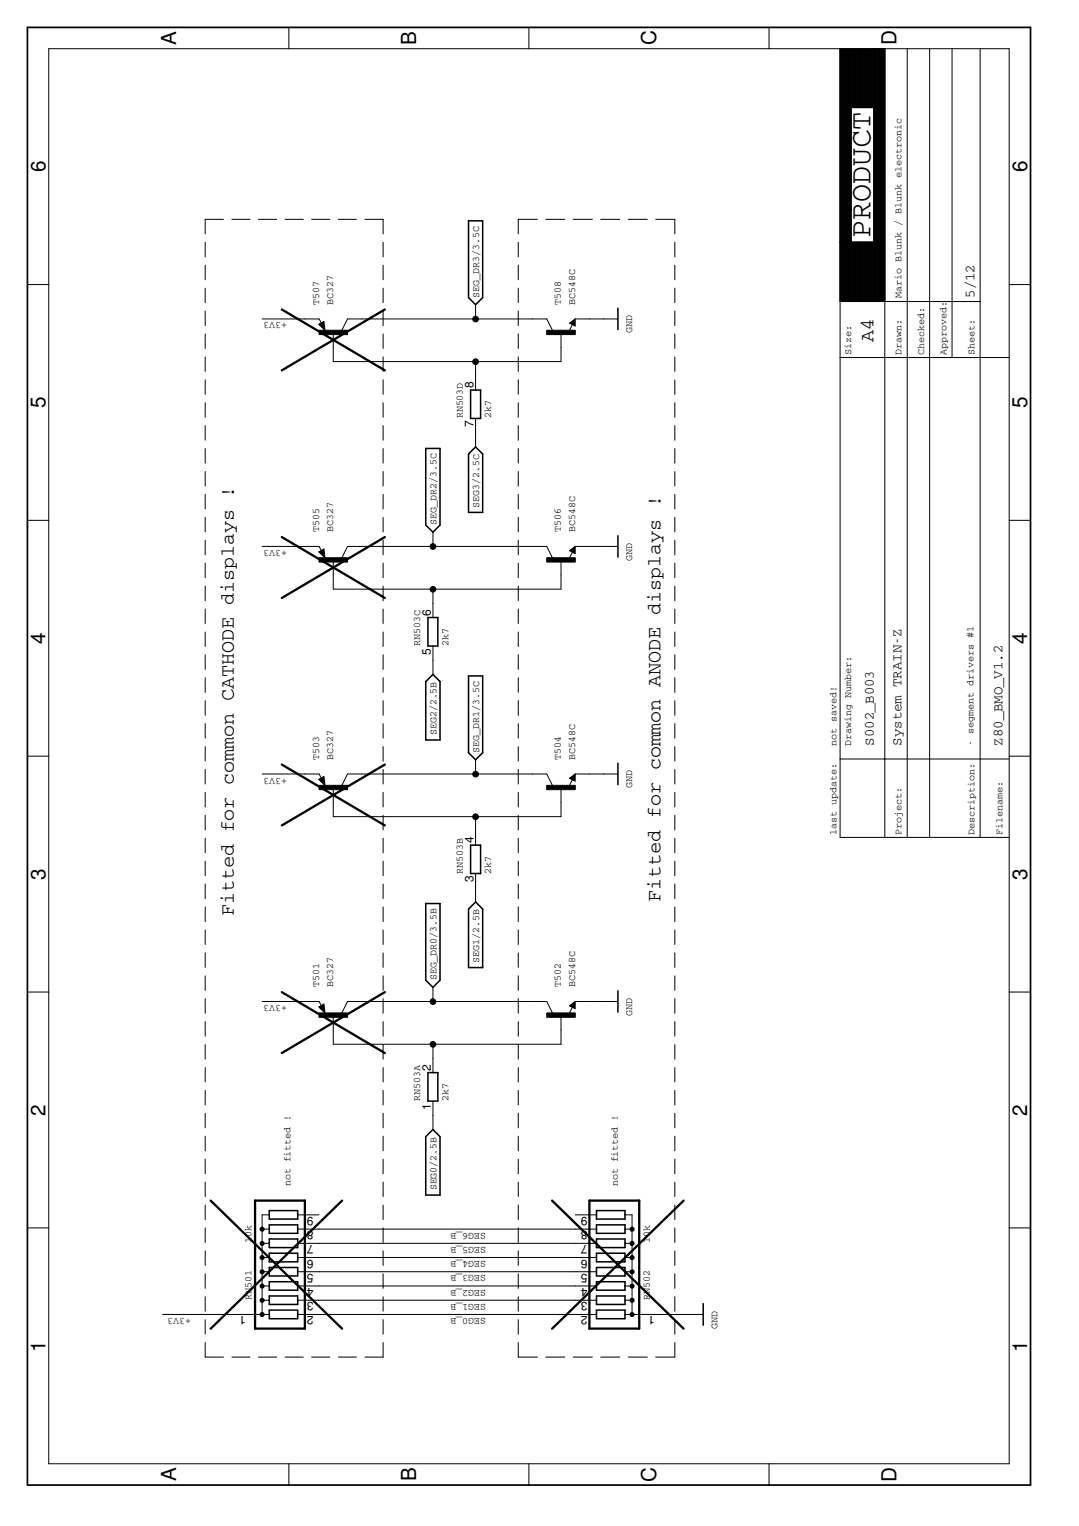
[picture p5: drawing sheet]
<svg xmlns="http://www.w3.org/2000/svg" width="210mm" height="297mm" viewBox="0 0 210 297" stroke-linecap="round" stroke-linejoin="round" font-family="sans-serif">
<g fill="none" stroke="#000" stroke-width=".19">
<path d="M9.5 9.5h186.8v275.4h-186.8zM56.2 5.3v4.2M102.9 5.3v4.2M149.6 5.3v4.2M163.4 9.5v153.5h32.9M163.4 9.5h6.5M163.5 9.5v49.1M163.6 9.5v49.1M163.7 9.5v49.1M163.8 9.5v49.1M163.9 9.5v49.1M164 9.5v49.1"/>
<path d="M164.1 9.5v49.1M164.2 9.5v49.1M164.3 9.5v49.1M164.4 9.5v49.1M164.5 9.5v49.1M164.6 9.5v49.1M164.7 9.5v49.1M164.8 9.5v49.1M164.9 9.5v49.1M165 9.5v49.1M165.1 9.5v49.1M165.2 9.5v49.1"/>
<path d="M165.3 9.5v49.1M165.4 9.5v49.1M165.5 9.5v49.1M165.6 9.5v49.1M165.7 9.5v11.5M165.8 9.5v11.5M165.9 9.5v11.5M166 9.5v11.5M166.1 9.5v11.5M166.2 9.5v11.5M166.3 9.5v11.5M166.4 9.5v11.5"/>
<path d="M166.5 9.5v11.5M166.6 9.5v11.5M166.7 9.5v11.5M166.8 9.5v11.5M166.9 9.5v11.5M167 9.5v11.5M167.1 9.5v11.5M167.2 9.5v11.5M167.3 9.5v11.5M167.4 9.5v11.5M167.5 9.5v11.5M167.6 9.5v11.5"/>
<path d="M167.7 9.5v11.5M167.8 9.5v11.5M167.9 9.5v11.5M168 9.5v11.5M168.1 9.5v11.5M168.2 9.5v11.5M168.3 9.5v11.5M168.4 9.5v11.5M168.5 9.5v11.5M168.6 9.5v11.5M168.7 9.5v11.5M168.8 9.5v11.5"/>
<path d="M168.9 9.5v11.5M169 9.5v11.5M169.1 9.5v11.5M169.2 9.5v11.5M169.3 9.5v11.5M169.4 9.5v11.5M169.5 9.5v11.5M169.6 9.5v11.5M169.7 9.5v11.5M169.8 9.5v11.5M169.9 9.5v49.2M169.9 9.5h2.2v153.5"/>
<path d="M170 9.5v49.2M170.1 9.5v49.2M170.2 9.5v49.2M170.3 9.5v49.2M170.4 9.5v49.2M170.5 9.5v49.2M170.6 9.5v49.2M170.7 9.5v49.2M170.8 9.5v49.2M170.9 9.5v49.2M171 9.5v49.2M171.1 9.5v49.2"/>
<path d="M171.2 9.5v49.2M171.3 9.5v49.2M171.4 9.5v49.2M171.5 9.5v49.2M171.6 9.5v49.2M171.7 9.5v49.2M171.8 9.5v49.2M171.9 9.5v49.2M172 9.5v49.2M176.5 9.5v153.5M180.8 9.5v153.5M185.2 9.5v60.1"/>
<path d="M190.7 9.5v153.5M169.9 21h-4.3v26.1M5.3 55.4h4.2M39.9 47.2v2.8M39.9 51.6v2.8M39.9 56.1v2.8M43.5 42.7h-3.6v2.8M45.1 42.7h3.5M50.3 42.7h3.5M55.5 42.7h3.5M60.6 42.7h3.6M65.8 42.7h3.5"/>
<path d="M71 42.7h3.5v2.8M74.5 47.2v2.8M74.5 51.6v2.8M74.5 56.1v2.8M92.5 59.3v2.8M100.8 47.2v2.8M100.8 51.6v2.8M100.8 56.1v2.8M104.5 42.7h-3.7v2.8M106.2 42.7h3.7M111.5 42.7h3.7M116.9 42.7h3.7"/>
<path d="M122.2 42.7h3.7M127.6 42.7h3.7v2.8M131.3 47.2v2.8M131.3 51.6v2.8M131.3 56.1v2.8M163.4 58.7h27.3M163.4 58.6l8.7 .1M163.4 47.1h6.5M165.7 47.1v11.5M165.8 47.1v11.5M165.9 47.1v11.5M166 47.1v11.5"/>
<path d="M166.1 47.1v11.5M166.2 47.1v11.5M166.3 47.1v11.5M166.4 47.1v11.5M166.5 47.1v11.5M166.6 47.1v11.5M166.7 47.1v11.5M166.8 47.1v11.5M166.9 47.1v11.5M167 47.1v11.5M167.1 47.1v11.5M167.2 47.1v11.5"/>
<path d="M167.3 47.1v11.5M167.4 47.1v11.5M167.5 47.1v11.5M167.6 47.1v11.5M167.7 47.1v11.5M167.8 47.1v11.5M167.9 47.1v11.5M168 47.1v11.5M168.1 47.1v11.5M168.2 47.1v11.5M168.3 47.1v11.5M168.4 47.1v11.5"/>
<path d="M168.5 47.1v11.5M168.6 47.1v11.6M168.7 47.1v11.6M168.8 47.1v11.6M168.9 47.1v11.6M169 47.1v11.6M169.1 47.1v11.6M169.2 47.1v11.6M169.3 47.1v11.6M169.4 47.1v11.6M169.5 47.1v11.6M169.6 47.1v11.6"/>
<path d="M169.7 47.1v11.6M169.8 47.1v11.6M196.3 55.4h4.2M39.9 60.5v2.9M39.9 65v2.8M39.9 69.5v2.8M39.9 73.9v2.9M39.9 78.4v2.8M51 62.1h11.1l.4 .8M62 63.1l1-.5 .2 1.7zM64.8 64.8v5.6h44.3v-5.6M66.5 64.3l1.1-2.2h38.8l1.1 2.2"/>
<path d="M74.5 60.5v2.9M74.5 65v2.8M74.5 69.5v2.8M74.5 73.9v2.9M74.5 78.4v2.8M92.5 70.4v5.5M100.8 60.5v2.9M100.8 65v2.8M100.8 69.5v2.8M100.8 73.9v2.9M100.8 78.4v2.8M110.8 62.9l1.1-.8v1.4z"/>
<path d="M111.4 63.2l-.7 1.3M111.9 62.1h8.3M131.3 60.5v2.9M131.3 65v2.8M131.3 69.5v2.8M131.3 73.9v2.9M131.3 78.4v2.8M163.4 69.6h32.9M39.9 82.8v2.9M39.9 87.3v2.8M39.9 91.8v2.8M39.9 96.2v2.9"/>
<path d="M74.5 82.8v2.9M74.5 87.3v2.8M74.5 91.8v2.8M74.5 96.2v2.9M92.5 81.4v5.6M100.8 82.8v2.9M100.8 87.3v2.8M100.8 91.8v2.8M100.8 96.2v2.9M131.3 82.8v2.9M131.3 87.3v2.8M131.3 91.8v2.8"/>
<path d="M131.3 96.2v2.9M5.3 101.3h4.2M39.9 100.7v2.8M39.9 105.2v2.8M39.9 109.6v2.9M39.9 114.1v2.8M39.9 118.6v2.8M51 106.4h11.1l.4 .8M62 107.4l1-.5 .2 1.7zM64.8 109.1v5.6h44.3v-5.6M66.5 108.6l1.1-2.2h38.8l1.1 2.2M74.5 100.7v2.8"/>
<path d="M74.5 105.2v2.8M74.5 109.6v2.9M74.5 114.1v2.8M74.5 118.6v2.8M84.2 103.6v2.8M84.2 114.7v5.5M100.8 100.7v2.8M100.8 105.2v2.8M100.8 109.6v2.9M100.8 114.1v2.8M100.8 118.6v2.8M110.8 107.2l1.1-.8v1.4z"/>
<path d="M111.4 107.5l-.7 1.3M111.9 106.4h8.3M131.3 100.7v2.8M131.3 105.2v2.8M131.3 109.6v2.9M131.3 114.1v2.8M131.3 118.6v2.8M196.3 101.3h4.2M39.9 123v2.8M39.9 127.5v2.8M39.9 131.9v2.9M39.9 136.4v2.8"/>
<path d="M74.5 123v2.8M74.5 127.5v2.8M74.5 131.9v2.9M74.5 136.4v2.8M84.2 125.8v5.5M100.8 123v2.8M100.8 127.5v2.8M100.8 131.9v2.9M100.8 136.4v2.8M131.3 123v2.8M131.3 127.5v2.8M131.3 131.9v2.9"/>
<path d="M131.3 136.4v2.8M5.3 147.2h4.2M39.9 140.9v2.8M39.9 145.3v2.8M39.9 149.8v2.8M39.9 154.2v2.9M39.9 158.7v2.8M51 150.7h11.1l.4 .7M62 151.7l1-.5 .2 1.7zM64.8 153.4v5.6h44.3v-5.6M66.5 152.9l1.1-2.2h38.8l1.1 2.2M74.5 140.9v2.8"/>
<path d="M74.5 145.3v2.8M74.5 149.8v2.8M74.5 154.2v2.9M74.5 158.7v2.8M92.5 147.9v2.8M92.5 159v5.5M100.8 140.9v2.8M100.8 145.3v2.8M100.8 149.8v2.8M100.8 154.2v2.9M100.8 158.7v2.8M110.8 151.5l1.1-.8v1.3z"/>
<path d="M111.4 151.7l-.7 1.4M111.9 150.7h8.3M131.3 140.9v2.8M131.3 145.3v2.8M131.3 149.8v2.8M131.3 154.2v2.9M131.3 158.7v2.8M163.4 147.7h32.9M196.3 147.2h4.2M39.9 163.2v2.8M39.9 167.6v2.9M39.9 172.1v2.8"/>
<path d="M39.9 176.6v2.8M74.5 163.2v2.8M74.5 167.6v2.9M74.5 172.1v2.8M74.5 176.6v2.8M92.5 170v5.6M100.8 163.2v2.8M100.8 167.6v2.9M100.8 172.1v2.8M100.8 176.6v2.8M131.3 163.2v2.8M131.3 167.6v2.9"/>
<path d="M131.3 172.1v2.8M131.3 176.6v2.8M5.3 193.1h4.2M39.9 181v2.9M39.9 185.5v2.8M39.9 189.9v2.9M39.9 194.4v2.8M39.9 198.9v2.8M51 194.9h11.1l.4 .8M62 196l1-.5 .2 1.7zM64.8 197.7v5.6h44.3v-5.6M66.5 197.2l1.1-2.3h38.8l1.1 2.3"/>
<path d="M74.5 181v2.9M74.5 185.5v2.8M74.5 189.9v2.9M74.5 194.4v2.8M74.5 198.9v2.8M84.2 192.2v2.7M100.8 181v2.9M100.8 185.5v2.8M100.8 189.9v2.9M100.8 194.4v2.8M100.8 198.9v2.8M110.8 195.8l1.1-.9v1.4z"/>
<path d="M111.4 196l-.7 1.4M111.9 194.9h8.3M131.3 181v2.9M131.3 185.5v2.8M131.3 189.9v2.9M131.3 194.4v2.8M131.3 198.9v2.8M196.3 193.1h4.2M39.9 203.3v2.9M39.9 207.8v2.8M39.9 212.3v2.8M39.9 216.7v2.8"/>
<path d="M74.5 203.3v2.9M74.5 207.8v2.8M74.5 212.3v2.8M74.5 216.7v2.8M84.2 203.3v5.5M84.2 214.3v5.6M100.8 203.3v2.9M100.8 207.8v2.8M100.8 212.3v2.8M100.8 216.7v2.8M131.3 203.3v2.9M131.3 207.8v2.8"/>
<path d="M131.3 212.3v2.8M131.3 216.7v2.8M5.3 239h4.2M39.9 221.2v2.8M39.9 225.6v2.9M39.9 230.1v2.8M39.9 234.6v2.8M39.9 239v2.9M51 239.2h1.4M52.4 236.5h-1.4v19.4M57.9 239.2h58.1M57.9 236.5h4.2"/>
<path d="M74.5 221.2v2.8M74.5 225.6v2.9M74.5 230.1v2.8M74.5 234.6v2.8M74.5 239v2.9M100.8 221.2v2.8M100.8 225.6v2.9M100.8 230.1v2.8M100.8 234.6v2.8M100.8 239v2.9M111.9 236.5h4.1M121.6 239.2h1.4"/>
<path d="M121.6 236.5h1.4v19.4M131.3 221.2v2.8M131.3 225.6v2.9M131.3 230.1v2.8M131.3 234.6v2.8M131.3 239v2.9M196.3 239h4.2M31.6 255.9h20.8M39.9 243.5v2.8M39.9 247.9v2.9M39.9 252.4v2.8M39.9 256.9v2.8"/>
<path d="M51 253.1h1.4M51 250.3h1.4M51 247.5h1.4M51 244.8h1.4M51 242h1.4M57.9 255.9h58.1M57.9 253.1h58.1M57.9 250.3h58.1M57.9 247.5h58.1M57.9 244.8h58.1M57.9 242h58.1M74.5 243.5v2.8"/>
<path d="M74.5 247.9v2.9M74.5 252.4v2.8M74.5 256.9v2.8M100.8 243.5v2.8M100.8 247.9v2.9M100.8 252.4v2.8M100.8 256.9v2.8M121.6 255.9h15.2M121.6 253.1h1.4M121.6 250.3h1.4M121.6 247.5h1.4M121.6 244.8h1.4"/>
<path d="M121.6 242h1.4M131.3 243.5v2.8M131.3 247.9v2.9M131.3 252.4v2.8M131.3 256.9v2.8M39.9 261.3v2.9h3.6M45.1 264.2h3.5M50.3 264.2h3.5M55.5 264.2h3.5M60.6 264.2h3.6M65.8 264.2h3.5M74.5 261.3v2.9h-3.5"/>
<path d="M100.8 261.3v2.9h3.7M106.2 264.2h3.7M111.5 264.2h3.7M116.9 264.2h3.7M122.2 264.2h3.7M131.3 261.3v2.9h-3.7M56.2 284.9v4.2M102.9 284.9v4.2M149.6 284.9v4.2"/>
</g>
<g fill="none" stroke="#000" stroke-width=".3">
<path d="M91.1 43h2.8v14.9l-1.4 1.4-1.4-1.4zM62.9 62.8l-.7 .4 .8 .8-.1-1.1-.4 .3 .3 .4v-.4M91.5 75.9h2v5.5h-2zM111.3 62.9l.3-.1v.4l-.5-.3 .7-.5v.8M120.2 60v4.2M82.8 87.3h2.8v14.9l-1.4 1.4-1.4-1.4zM92.5 87l1.4 1.4v11.3h-2.8v-11.3zM62.9 107.1l-.7 .4 .8 .8-.1-1.1-.4 .3 .3 .4v-.4M111.3 107.2l.3-.1v.4l-.5-.3 .7-.6v.9M120.2 104.3v4.1M83.2 120.2h2v5.6h-2zM84.2 131.3l1.4 1.4v11.3h-2.8v-11.3z"/>
<path d="M91.1 131.6h2.8v14.9l-1.4 1.4-1.4-1.4zM62.9 151.3l-.7 .5 .8 .8-.1-1.1-.4 .3 .3 .4v-.4M111.3 151.5l.3-.2v.5l-.5-.3 .7-.6v.9M120.2 148.6v4.1M82.8 175.9h2.8v14.9l-1.4 1.4-1.4-1.4zM91.5 164.5h2v5.5h-2zM92.5 175.6l1.4 1.4v11.3h-2.8v-11.3zM62.9 195.6l-.7 .5 .8 .8-.1-1.1-.4 .3 .3 .4v-.4M111.3 195.8l.3-.2v.5l-.5-.3 .7-.6v.9M120.2 192.9v4.1M83.2 208.8h2v5.5h-2zM52.4 235.6h5.5v1.7h-5.5z"/>
<path d="M52.4 238.4h5.5v1.7h-5.5zM82.8 221.3l1.4-1.4 1.4 1.4v11.3h-2.8zM116 238.4h5.6v1.7h-5.6zM116 235.6h5.6v1.7h-5.6zM52.4 255h5.5v1.7h-5.5zM52.4 241.2h5.5v1.6h-5.5zM52.4 243.9h5.5v1.7h-5.5zM52.4 246.7h5.5v1.7h-5.5zM52.4 249.5h5.5v1.6h-5.5zM52.4 252.3h5.5v1.6h-5.5zM116 255h5.6v1.7h-5.6zM116 252.3h5.6v1.6h-5.6z"/>
<path d="M116 249.5h5.6v1.6h-5.6zM116 246.7h5.6v1.7h-5.6zM116 243.9h5.6v1.7h-5.6zM116 241.2h5.6v1.6h-5.6zM136.8 253.8v4.1"/>
</g>
<path d="M62.1 64.3h5.5v.8h-5.5zM106.4 64.3h5.5v.8h-5.5zM62.1 108.6h5.5v.8h-5.5zM106.4 108.6h5.5v.8h-5.5zM62.1 152.9h5.5v.8h-5.5zM106.4 152.9h5.5v.8h-5.5zM62.1 197.2h5.5v.8h-5.5zM106.4 197.2h5.5v.8h-5.5z" fill="#000" stroke="#000" stroke-width=".19"/>
<g fill="none" stroke="#000" stroke-width=".44">
<path d="M54.8 60.2l20.1 11.9M74.9 60.2l-20.1 11.9M54.8 104.5l20.1 11.9M74.9 104.5l-20.1 11.9M54.8 148.8l20.1 11.9M74.9 148.8l-20.1 11.9M54.8 193.1l20.1 11.9M74.9 193.1l-20.1 11.9M41 233.7l25.5 24.9M49.6 233.7h9.7v24.9h-9.7zM66.5 233.7l-25.5 24.9M107.4 233.7l25.6 24.9"/>
<path d="M114.7 233.7h9.7v24.9h-9.7zM133 233.7l-25.6 24.9"/>
<circle cx="51" cy="239.3" r=".28"/>
<circle cx="123" cy="239.3" r=".28"/>
<circle cx="51" cy="255.9" r=".28"/>
<circle cx="51" cy="250.3" r=".28"/>
<circle cx="51" cy="253.1" r=".28"/>
<circle cx="51" cy="244.8" r=".28"/>
<circle cx="51" cy="247.6" r=".28"/>
<circle cx="51" cy="242" r=".28"/>
<circle cx="123" cy="242" r=".28"/>
<circle cx="123" cy="250.3" r=".28"/>
<circle cx="123" cy="253.1" r=".28"/>
<circle cx="123" cy="247.6" r=".28"/>
<circle cx="123" cy="244.8" r=".28"/>
<circle cx="123" cy="255.9" r=".28"/>
</g>
<path d="M5.3 5.3h195.2v283.8h-195.2z" fill="none" stroke="#000" stroke-width=".34"/>
<g fill="#000" stroke="#000" stroke-width=".19">
<circle cx="92.5" cy="70.4" r=".55"/>
<circle cx="92.5" cy="62.1" r=".55"/>
<circle cx="84.2" cy="114.7" r=".55"/>
<circle cx="84.2" cy="106.4" r=".55"/>
<circle cx="92.5" cy="150.7" r=".55"/>
<circle cx="92.5" cy="159" r=".55"/>
<circle cx="84.2" cy="195" r=".55"/>
<circle cx="84.2" cy="203.3" r=".55"/>
</g>
<text font-size="5.9" x="169.4" y="46.4" transform="rotate(-90 169.4 46.4)">PRODUCT</text>
<g font-size="4">
<text x="34.3" y="8.7" transform="rotate(-90 34.3 8.7)">A</text>
<text x="81" y="8.7" transform="rotate(-90 81 8.7)">B</text>
<text x="127.7" y="8.8" transform="rotate(-90 127.7 8.8)">C</text>
<text x="174.4" y="8.8" transform="rotate(-90 174.4 8.8)">D</text>
<text x="8.8" y="33.6" transform="rotate(-90 8.8 33.6)">6</text>
<text x="199.8" y="33.6" transform="rotate(-90 199.8 33.6)">6</text>
<text x="8.8" y="79.5" transform="rotate(-90 8.8 79.5)">5</text>
<text x="199.8" y="79.5" transform="rotate(-90 199.8 79.5)">5</text>
<text x="8.8" y="125.4" transform="rotate(-90 8.8 125.4)">4</text>
<text x="199.8" y="125.4" transform="rotate(-90 199.8 125.4)">4</text>
<text x="8.8" y="171.3" transform="rotate(-90 8.8 171.3)">3</text>
<text x="199.8" y="171.3" transform="rotate(-90 199.8 171.3)">3</text>
<text x="8.8" y="217.2" transform="rotate(-90 8.8 217.2)">2</text>
<text x="199.8" y="217.2" transform="rotate(-90 199.8 217.2)">2</text>
<text x="8.8" y="263.1" transform="rotate(-90 8.8 263.1)">1</text>
<text x="199.8" y="263.1" transform="rotate(-90 199.8 263.1)">1</text>
<text x="34.3" y="288.3" transform="rotate(-90 34.3 288.3)">A</text>
<text x="81" y="288.3" transform="rotate(-90 81 288.3)">B</text>
<text x="127.7" y="288.4" transform="rotate(-90 127.7 288.4)">C</text>
<text x="174.4" y="288.4" transform="rotate(-90 174.4 288.4)">D</text>
</g>
<g font-size="3.9">
<text x="170" y="66.5" transform="rotate(-90 170 66.5)">A4</text>
<text x="45.5" y="178.3" transform="rotate(-90 45.5 178.3)">Fitted for com on CATHODE displays !</text>
<text x="128.5" y="175.6" transform="rotate(-90 128.5 175.6)">Fitted for com on ANODE displays !</text>
</g>
<g font-size="2.7">
<text x="189.6" y="58" transform="rotate(-90 189.6 58)">5/12</text>
<text x="170" y="145.1" transform="rotate(-90 170 145.1)">S002_B003</text>
<text x="175.4" y="145.1" transform="rotate(-90 175.4 145.1)">System TRAIN-Z</text>
<text x="195" y="145.1" transform="rotate(-90 195 145.1)">Z80_BMO_V1.2</text>
</g>
<g font-size="2.3">
<text x="92.1" y="75.5" transform="rotate(-90 92.1 75.5)">8</text>
<text x="92.1" y="83.1" transform="rotate(-90 92.1 83.1)">7</text>
<text x="83.8" y="119.8" transform="rotate(-90 83.8 119.8)">6</text>
<text x="83.8" y="127.4" transform="rotate(-90 83.8 127.4)">5</text>
<text x="92.1" y="164.1" transform="rotate(-90 92.1 164.1)">4</text>
<text x="92.1" y="171.7" transform="rotate(-90 92.1 171.7)">3</text>
<text x="83.8" y="208.4" transform="rotate(-90 83.8 208.4)">2</text>
<text x="83.8" y="216" transform="rotate(-90 83.8 216)">1</text>
<text x="61" y="239.6" transform="rotate(-180 61 239.6)">8</text>
<text x="61" y="236.9" transform="rotate(-180 61 236.9)">9</text>
<text x="114.3" y="239.6" transform="rotate(-180 114.3 239.6)">8</text>
<text x="114.3" y="236.9" transform="rotate(-180 114.3 236.9)">9</text>
<text x="61" y="245.2" transform="rotate(-180 61 245.2)">6</text>
<text x="61" y="242.4" transform="rotate(-180 61 242.4)">7</text>
<text x="114.3" y="245.2" transform="rotate(-180 114.3 245.2)">6</text>
<text x="114.3" y="242.4" transform="rotate(-180 114.3 242.4)">7</text>
<text x="61" y="250.7" transform="rotate(-180 61 250.7)">4</text>
<text x="61" y="247.9" transform="rotate(-180 61 247.9)">5</text>
<text x="114.3" y="250.7" transform="rotate(-180 114.3 250.7)">4</text>
<text x="114.3" y="247.9" transform="rotate(-180 114.3 247.9)">5</text>
<text x="47.8" y="256.2" transform="rotate(-180 47.8 256.2)">1</text>
<text x="61" y="256.2" transform="rotate(-180 61 256.2)">2</text>
<text x="61" y="253.5" transform="rotate(-180 61 253.5)">3</text>
<text x="114.3" y="256.2" transform="rotate(-180 114.3 256.2)">2</text>
<text x="114.3" y="253.5" transform="rotate(-180 114.3 253.5)">3</text>
<text x="127.4" y="256.2" transform="rotate(-180 127.4 256.2)">1</text>
</g>
<g font-size="1.9">
<text x="62.1" y="59.3" transform="rotate(-90 62.1 59.3)">T507</text>
<text x="64.8" y="59.3" transform="rotate(-90 64.8 59.3)">BC327</text>
<text x="93.2" y="57.9" transform="rotate(-90 93.2 57.9)">SEG_DR3/3.5C</text>
<text x="109.1" y="59.3" transform="rotate(-90 109.1 59.3)">T508</text>
<text x="111.9" y="59.3" transform="rotate(-90 111.9 59.3)">BC548C</text>
<text x="175.4" y="58" transform="rotate(-90 175.4 58)">Mario Blunk / Blunk electronic</text>
<text x="55.8" y="62.8" transform="rotate(-180 55.8 62.8)">+3V3</text>
<text x="123" y="64.8" transform="rotate(-90 123 64.8)">GND</text>
<text x="165.6" y="69.1" transform="rotate(-90 165.6 69.1)">Size:</text>
<text x="175.4" y="69.1" transform="rotate(-90 175.4 69.1)">Drawn:</text>
<text x="179.8" y="69.1" transform="rotate(-90 179.8 69.1)">Checked:</text>
<text x="184.1" y="69.1" transform="rotate(-90 184.1 69.1)">Approved:</text>
<text x="189.6" y="69.1" transform="rotate(-90 189.6 69.1)">Sheet:</text>
<text x="90" y="81.5" transform="rotate(-90 90 81.5)">RN503D</text>
<text x="95.6" y="81.5" transform="rotate(-90 95.6 81.5)">2k7</text>
<text x="93.2" y="98.9" transform="rotate(-90 93.2 98.9)">SEG3/2.5C</text>
<text x="55.8" y="107.1" transform="rotate(-180 55.8 107.1)">+3V3</text>
<text x="62.1" y="103.6" transform="rotate(-90 62.1 103.6)">T505</text>
<text x="64.8" y="103.6" transform="rotate(-90 64.8 103.6)">BC327</text>
<text x="84.9" y="102.2" transform="rotate(-90 84.9 102.2)">SEG_DR2/3.5C</text>
<text x="109.1" y="103.6" transform="rotate(-90 109.1 103.6)">T506</text>
<text x="111.9" y="103.6" transform="rotate(-90 111.9 103.6)">BC548C</text>
<text x="123" y="109.1" transform="rotate(-90 123 109.1)">GND</text>
<text x="81.7" y="125.7" transform="rotate(-90 81.7 125.7)">RN503C</text>
<text x="87.3" y="125.7" transform="rotate(-90 87.3 125.7)">2k7</text>
<text x="84.9" y="143.1" transform="rotate(-90 84.9 143.1)">SEG2/2.5B</text>
<text x="62.1" y="147.9" transform="rotate(-90 62.1 147.9)">T503</text>
<text x="64.8" y="147.9" transform="rotate(-90 64.8 147.9)">BC327</text>
<text x="93.2" y="146.5" transform="rotate(-90 93.2 146.5)">SEG_DR1/3.5C</text>
<text x="109.1" y="147.9" transform="rotate(-90 109.1 147.9)">T504</text>
<text x="111.9" y="147.9" transform="rotate(-90 111.9 147.9)">BC548C</text>
<text x="162.7" y="145.1" transform="rotate(-90 162.7 145.1)">not saved!</text>
<text x="165.6" y="145.1" transform="rotate(-90 165.6 145.1)">Drawing Number:</text>
<text x="189.4" y="145.1" transform="rotate(-90 189.4 145.1)">- segment drivers #1</text>
<text x="55.8" y="151.4" transform="rotate(-180 55.8 151.4)">+3V3</text>
<text x="123" y="153.4" transform="rotate(-90 123 153.4)">GND</text>
<text x="162.7" y="162.5" transform="rotate(-90 162.7 162.5)">last update:</text>
<text x="175.4" y="162.5" transform="rotate(-90 175.4 162.5)">Project:</text>
<text x="189.6" y="162.5" transform="rotate(-90 189.6 162.5)">Description:</text>
<text x="195" y="162.5" transform="rotate(-90 195 162.5)">Filename:</text>
<text x="90" y="170" transform="rotate(-90 90 170)">RN503B</text>
<text x="95.6" y="170" transform="rotate(-90 95.6 170)">2k7</text>
<text x="84.9" y="190.8" transform="rotate(-90 84.9 190.8)">SEG_DR0/3.5B</text>
<text x="93.2" y="187.4" transform="rotate(-90 93.2 187.4)">SEG1/2.5B</text>
<text x="55.8" y="195.6" transform="rotate(-180 55.8 195.6)">+3V3</text>
<text x="62.1" y="192.2" transform="rotate(-90 62.1 192.2)">T501</text>
<text x="64.8" y="192.2" transform="rotate(-90 64.8 192.2)">BC327</text>
<text x="109.1" y="192.2" transform="rotate(-90 109.1 192.2)">T502</text>
<text x="111.9" y="192.2" transform="rotate(-90 111.9 192.2)">BC548C</text>
<text x="123" y="197.7" transform="rotate(-90 123 197.7)">GND</text>
<text x="81.7" y="214.3" transform="rotate(-90 81.7 214.3)">RN503A</text>
<text x="87.3" y="214.3" transform="rotate(-90 87.3 214.3)">2k7</text>
<text x="56.5" y="230.9" transform="rotate(-90 56.5 230.9)">not fitted !</text>
<text x="84.9" y="231.7" transform="rotate(-90 84.9 231.7)">SEG0/2.5B</text>
<text x="120.2" y="230.9" transform="rotate(-90 120.2 230.9)">not fitted !</text>
<text x="94.6" y="239.9" transform="rotate(-180 94.6 239.9)">SEG6_B</text>
<text x="48.9" y="242" transform="rotate(-90 48.9 242)">10k</text>
<text x="94.6" y="245.5" transform="rotate(-180 94.6 245.5)">SEG4_B</text>
<text x="94.6" y="242.7" transform="rotate(-180 94.6 242.7)">SEG5_B</text>
<text x="126.4" y="242" transform="rotate(-90 126.4 242)">10k</text>
<text x="94.6" y="251" transform="rotate(-180 94.6 251)">SEG2_B</text>
<text x="94.6" y="248.2" transform="rotate(-180 94.6 248.2)">SEG3_B</text>
<text x="37.2" y="256.5" transform="rotate(-180 37.2 256.5)">+3V3</text>
<text x="48.9" y="253.1" transform="rotate(-90 48.9 253.1)">RN501</text>
<text x="94.6" y="256.5" transform="rotate(-180 94.6 256.5)">SEG0_B</text>
<text x="94.6" y="253.8" transform="rotate(-180 94.6 253.8)">SEG1_B</text>
<text x="126.4" y="253.1" transform="rotate(-90 126.4 253.1)">RN502</text>
<text x="139.6" y="258.6" transform="rotate(-90 139.6 258.6)">GND</text>
</g>
</svg>
